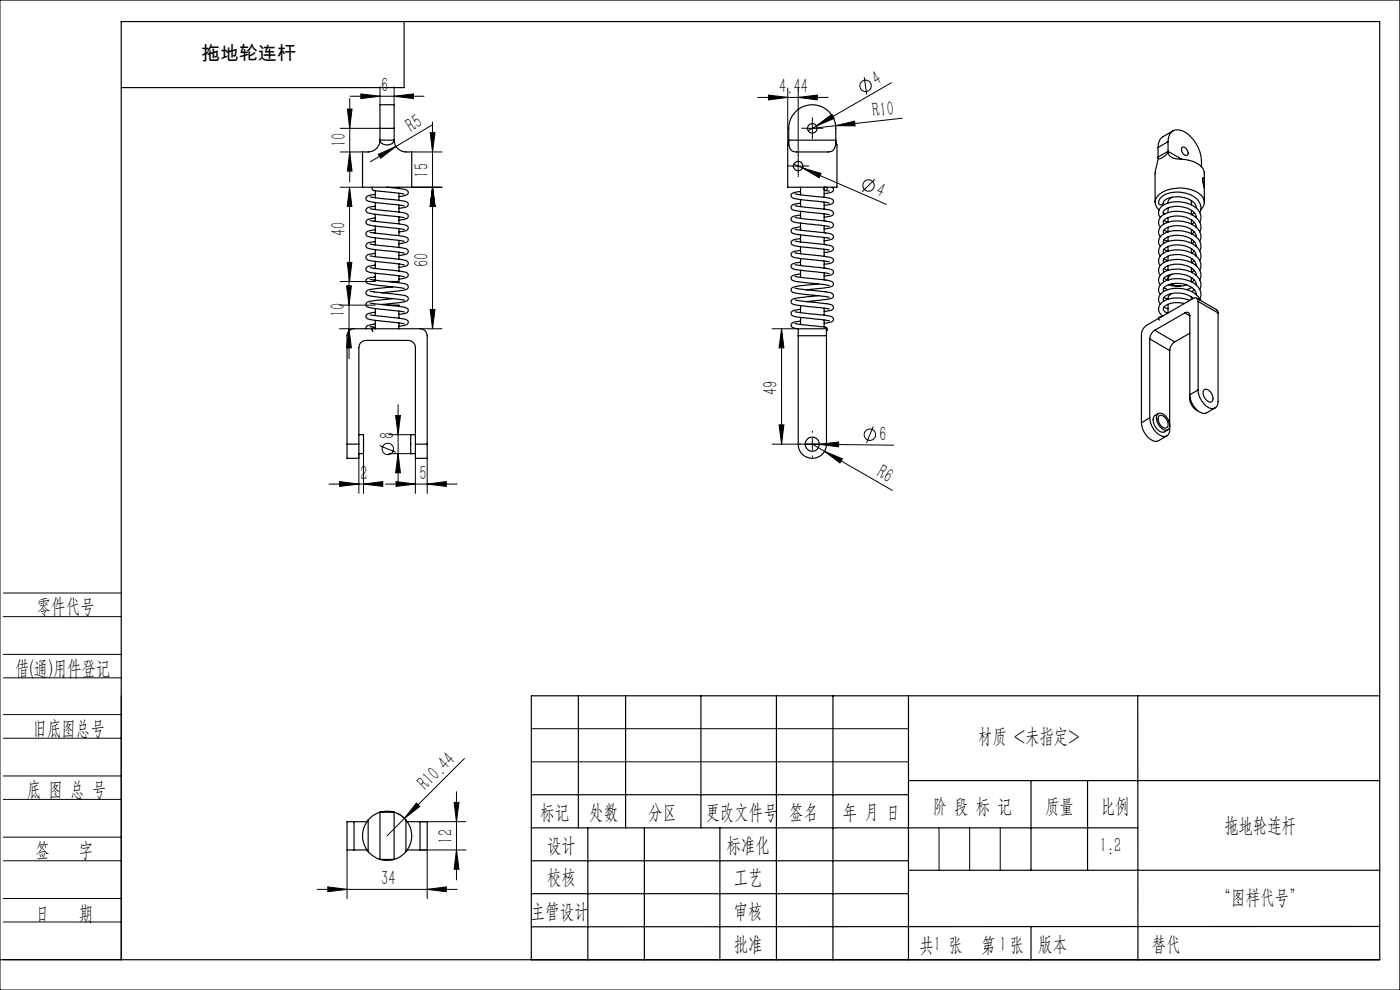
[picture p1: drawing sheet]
<svg xmlns="http://www.w3.org/2000/svg" width="297mm" height="210mm" viewBox="0 0 297 210" stroke-linecap="round" stroke-linejoin="round" font-family="sans-serif">
<g fill="none" stroke="#000" stroke-width=".21">
<path d="M0 0h297v210h-297zM76.6 19.9l4 .5-4 .5zM80.6 18.4v3.8M83.6 18.4v3.8M167.1 18.7v12.1M169.3 18.7v14.3M183.3 16.4l.6 3.7M189.1 17.6l-15.9 9.1M72.1 39.7h4.8M72.2 27.2h8.4M72.2 32.2h4.7M73.7 23.1h1l-.5 4.1z"/>
<path d="M74.2 39.7v20M74.2 39.7l.4 4.1h-.9zM74.2 20.9v17.7M74.2 32.2l.5 4.1h-1zM74.3 20.4h15.7M80.3 32.7l3.7-1.6-3.2 2.5zM83.6 20.4l4.1-.5v1zM87.3 39.7h6.5M87.3 32.2h6.5M91.3 28.1h1l-.5 4.1zM91.7 26.5l-13.1 7.8M91.8 39.7l.5 4.1h-1z"/>
<path d="M91.8 25.9v43.8M160.8 20.7h14.9M163 20.2l4.1 .5-4.1 .5zM168.1 35.2h2.5M168.4 34.8l1.9 .8M169.3 20.7l4.1-.5v1zM169.3 34v2.5M170.3 35.6l3.9 1.2-.4 .9zM170.3 35.6l17.7 7.7M171.1 27.2h2.5M172.3 26v2.5M173.2 26.7l3.3-2.5 .5 .9z"/>
<path d="M173.2 26.7l-1.8 1M177.3 26.7l4-1 .1 1zM177.3 26.7l-5 .5M185.6 38l-2.7 2.7M191.4 25.1l-14.1 1.6M72.1 59.7h7.5M73.7 55.7h.9l-.4 4zM74 58.4v17.7M72 69.7h3.1M72 64.7h7.6M73.5 60.6h1l-.5 4.1zM74 69.7l.5 4.1h-1z"/>
<path d="M89.1 69.7h4.7M91.3 65.6h1l-.5 4.1zM163.8 69.7h5.5M165.8 69.7l.5 4.1h-1zM165.8 69.7v24.5M76.1 96.2v8.5M77.1 96.2v8.5M80.5 94.5l3.5 1.4M82.4 92.2h4.7M82.4 96.2h4.7M83.9 88.2h1l-.4 4zM84.5 85.9v16.7"/>
<path d="M84.5 96.2l.4 4.1h-1zM88.1 97.2v7.5M90.6 97.2v7.5M163.8 94.2h11.5M165.3 90.1h1l-.5 4.1zM170.8 94.2l18.8 .2M172.3 94.2l2.6 1.5M172.3 93v2.5M173.8 94.3l4.1-.5v1zM174.9 95.7l3.8 1.6-.5 .9zM174.9 95.7l14.4 8.3M185.2 90.5l-1.4 3.4"/>
<path d="M69.8 102.7h9.8M72 102.2l4.1 .5-4.1 .5zM77.1 102.7l4.1-.5v1zM81.8 102.7h15.2M84 102.2l4.1 .5-4.1 .5zM90.6 102.7l4.1-.5v1zM.7 138.8h25M.7 125.8h25M.7 130.8h25M.7 143.8h25M.7 156.6h25M.7 151.6h25"/>
<path d="M25.7 147.6v56h-25.7M112.7 154.6h80M.7 169.6h25M.7 164.6h25M.7 177.6h25M84.2 172.5l1.1 .6 .8 .8M85.8 173.6l-3.7 3.7M88.3 170.3l.7 .8-3.2 2.5zM89.1 174.3h9.7M96.3 170.2h1.1l-.6 4.1zM96.8 167.9v18.7M98.5 160.9l-12.7 12.7"/>
<path d="M112.7 161.6h80M199.2 175.6v9M205.7 175.6v9M212.2 175.6v9M.7 182.6h25M.7 190.6h25M.7 195.6h25M67.3 188.7h29.7M69.5 188.1l4.1 .6-4.1 .5zM73.6 180.3v10.3M89.1 180.3h9.7M90.6 188.7l4.1-.6v1.1z"/>
<path d="M90.6 180.3v10.3M96.8 180.3l.6 4.1h-1.1zM241.4 203.6h.1"/>
<circle cx="183.6" cy="18.2" r="1.22"/>
<circle cx="184.3" cy="39.3" r="1.22"/>
<circle cx="82.3" cy="95.3" r="1.21"/>
<circle cx="184.5" cy="92.2" r="1.21"/>
</g>
<path d="M168.1 35.2h-1M169.3 34v-1M169.3 36.5v1M170.6 35.2h1M171.1 27.2h-1M172.3 26v-1M172.3 28.5v1M173.6 27.2h1M169.8 94.2h-.2M172.3 91.7v-.2M172.3 96.7v.3M174.8 94.2h.3" fill="none" stroke="#000" stroke-width=".21" stroke-dasharray="30.5 1.3 1.3 1.3"/>
<g fill="none" stroke="#000" stroke-width=".25">
<path d="M25.7 4.6h267v199h-267zM85.7 4.6v14h-60M79 39.7v.5l.3 .2 6.5 .8M80.6 29.7a2.73 2.73 0 0 1-3.4 2.5h-.3v7.5h10.4v-7.5h-.1a2.86 2.86 0 0 1-3.5-1.8l-.1-.7M80.6 29.7a1.61 1.61 0 0 0 1.5 1.1 1.61 1.61 0 0 0 1.5-1.1M80.6 27.2v-5h3v5M80.6 29.7h3M80.6 27.2h3M80.6 27.2v2.5M82.1 39.7l.7 .1a8.6 8.6 0 0 1 3.7 .7l.1 .4-.2 .4-1.8 .4M83.6 27.2v2.5M84.6 39.7v.3"/>
<path d="M167.3 29.7l.1 .7a1.67 1.67 0 0 0 2 1.8h4.7a3.4 3.4 0 0 0 2.8-.5l.3-.8 .1-1.2M167.3 29.7l-.2 1v9h10.5v-9M167.3 29.7a10 10 0 0 1 .3-4.1 5 5 0 0 1 5.6-3.3 5 5 0 0 1 4.1 4.9v2.5M167.3 29.7h10M169.8 39.7v1.6M174.8 39.7h.1M174.8 39.7a.42 .42 0 0 0 .1 .6 .42 .42 0 0 0 .5 0 .42 .42 0 0 0 .1-.6M176.5 39.7a.6 .6 0 0 1 .3 .7 .6 .6 0 0 1-.6 .4l-1.4 .3M177.3 29.7l.2 1M245 36.8v6.1M245.7 33.3l-.6 3.5M245.7 31.3v2"/>
<path d="M247.8 32.1a2.5 2.5 0 0 1-2 1.6l-.1-.4M247.8 32.1a1.96 1.96 0 0 0 2.3 1.7h.6M247.8 30a2.17 2.17 0 0 1 1-2.2 2.17 2.17 0 0 1 2.6 .2 8.1 8.1 0 0 1 3.5 7.3M247.8 30v2.1M247.8 32.1l-2.1 1.2M247.8 30l-2.1 1.3M247.8 32.1l2.9 1.7M248.8 27.8l-2.3 1.4-.6 .8-.2 1.3M250.7 33.8a5.6 5.6 0 0 1 4.5 2l.3 .7v2.2M250.8 31.3a1.09 1.09 0 0 1 1.2 1.4 .62 .62 0 0 1-.6 .3 .62 .62 0 0 1-.5-.6l-.3-.6zM255.2 37.7h.1l.2 .4v1.7l-.4-1.4zM255.5 39.8v3.1"/>
<path d="M78.5 44.3l4.3 .5a9.7 9.7 0 0 1 3.7 .7l.1 .4-.2 .4-1.8 .4M78.5 41.8l4.3 .5a9.7 9.7 0 0 1 3.7 .7l.1 .4-.2 .4-1.8 .4M78.5 46.8l4.3 .5a9.7 9.7 0 0 1 3.7 .7l.1 .4-.3 .5-1.7 .3M78.5 49.3l4.3 .5a9.7 9.7 0 0 1 3.7 .7l.1 .4-.3 .5-1.7 .3M78.5 51.8l4.3 .5a8.6 8.6 0 0 1 3.7 .7l.1 .4-.3 .5-1.7 .3M78.5 54.3l4.3 .5a8.6 8.6 0 0 1 3.7 .7l.1 .4-.3 .5-1.7 .3M78.5 56.8l4.3 .5a8.6 8.6 0 0 1 3.7 .7l.1 .4-.2 .4-1.8 .4M78.5 59.3l4.3 .5a8.6 8.6 0 0 1 3.7 .7v.6l-.5 .3-5.1 .7M79.6 41.2l-1 .2a.77 .77 0 0 0-.8 .2 .77 .77 0 0 0 0 .9 26.1 26.1 0 0 0 5.9 .9l2.1 .3M79.6 43.7l-1 .2a.77 .77 0 0 0-.8 .2 .77 .77 0 0 0 0 .9 26.1 26.1 0 0 0 5.9 .9l2.1 .3M79.6 46.2l-1 .2a.77 .77 0 0 0-.8 .2 .77 .77 0 0 0 0 .9 26.1 26.1 0 0 0 5.9 .9l2.1 .3M79.6 48.7l-1 .2a.77 .77 0 0 0-.8 .2 .77 .77 0 0 0 0 .9l.6 .3 1.3 .2 6.1 .7"/>
<path d="M79.6 51.3l-1 .1a.73 .73 0 0 0-.8 .3 .73 .73 0 0 0 .1 .9l1.8 .4 6.1 .7M79.6 53.8l-1 .1a.72 .72 0 0 0-.8 .3 .72 .72 0 0 0 .1 .9l1.4 .3 6.5 .8M79.6 56.2l-1 .2a.71 .71 0 0 0-.8 .3 .71 .71 0 0 0 .1 .9l.9 .2 7 .9M79.6 58.7l-1 .2a.77 .77 0 0 0-.8 .2 .77 .77 0 0 0 0 .9 26.1 26.1 0 0 0 5.9 .9l2.1 .3M79.6 40.5v1.4M79.6 43v1.4M79.6 45.5v1.4M79.6 48v1.5M79.6 50.4v1.6M79.6 52.9v1.6M79.6 55.4v1.6M79.6 58v1.4"/>
<path d="M84.6 58.5v1.2h-2.5M84.6 41v1.5M84.6 43.5v1.5M84.6 46v1.5M84.6 48.5v1.5M84.6 51v1.5M84.6 53.5v1.5M84.6 56v1.5M168.7 43.6l5.2 .7a4.9 4.9 0 0 1 2.8 .7 .61 .61 0 0 1-.5 .9l-1.4 .2M168.7 41.1l5.2 .7a4.9 4.9 0 0 1 2.8 .7 .61 .61 0 0 1-.5 .8l-1.4 .3M168.7 46.1l5.6 .7a3.2 3.2 0 0 1 2.4 .7 .64 .64 0 0 1-.5 .9l-1.4 .2M168.7 48.6l5.6 .7a3.2 3.2 0 0 1 2.4 .7 .6 .6 0 0 1-.5 .8l-1.4 .3"/>
<path d="M168.7 51.1l5.6 .7a3.2 3.2 0 0 1 2.4 .7 .6 .6 0 0 1-.5 .8l-1.4 .3M168.7 53.6l5.6 .7a3.5 3.5 0 0 1 2.4 .7 .61 .61 0 0 1-.5 .8l-1.4 .3M168.7 56.1l5.6 .7a3.5 3.5 0 0 1 2.4 .7 .61 .61 0 0 1-.5 .8l-1.4 .3M168.7 58.6l5.2 .7a4.9 4.9 0 0 1 2.8 .7 .61 .61 0 0 1-.5 .8l-5.1 .7M169.8 40.6l-1.4 .3a.6 .6 0 0 0-.6 .6 .6 .6 0 0 0 .6 .6l7.5 .9M169.8 43.1l-1 .2a.7 .7 0 0 0-.8 .3 .7 .7 0 0 0 .1 .8l1.1 .4 6.7 .7M169.8 45.6l-1 .2a.7 .7 0 0 0-.8 .3 .7 .7 0 0 0 .1 .8l1.1 .4 6.7 .7M169.8 48.1l-1.4 .3a.6 .6 0 0 0-.6 .5 .6 .6 0 0 0 .6 .7l7.5 .9M169.8 50.6l-1.4 .3a.6 .6 0 0 0-.6 .5 .6 .6 0 0 0 .6 .7l7.5 .9M169.8 53.1l-1.4 .3a.6 .6 0 0 0-.6 .5 .6 .6 0 0 0 .6 .7l7.5 .9M169.8 55.6l-1.4 .3a.6 .6 0 0 0-.6 .6 .6 .6 0 0 0 .6 .6l7.5 .9M169.8 58.1l-1.4 .3a.6 .6 0 0 0-.6 .6 .6 .6 0 0 0 .6 .6l7.5 .9"/>
<path d="M169.8 42.3v1.5M169.8 44.8v1.5M169.8 47.3v1.5M169.8 49.8v1.5M169.8 52.3v1.5M169.8 54.8v1.5M169.8 57.3v1.5M174.8 40.1v1.8M174.8 42.9v1.5M174.8 45.4v1.5M174.8 47.9v1.5M174.8 50.4v1.4"/>
<path d="M174.8 52.9v1.5M174.8 55.4v1.5M174.8 57.9v1.5M175.1 40.4l.8 .1M246.2 48.2a1.81 1.81 0 0 1 1-2.9 6.2 6.2 0 0 1 7.1 1.5l.2 .3a2.09 2.09 0 0 1 0 2.1M246.2 46.1a1.81 1.81 0 0 1 1-2.8 6.2 6.2 0 0 1 7.1 1.5l.2 .2a2.17 2.17 0 0 1 0 2.2M246.2 50.2a1.81 1.81 0 0 1 1-2.8 6.3 6.3 0 0 1 7.1 1.4l.2 .3a2.09 2.09 0 0 1 0 2.1M246.2 52.3a1.81 1.81 0 0 1 1-2.9 6.3 6.3 0 0 1 7.1 1.5l.2 .3a2.12 2.12 0 0 1 0 2.1M246.2 54.3a1.82 1.82 0 0 1 1-2.9 6.2 6.2 0 0 1 7.1 1.5l.2 .3a2.12 2.12 0 0 1 0 2.1M246.2 56.3a1.82 1.82 0 0 1 1-2.8 6.2 6.2 0 0 1 7.1 1.5l.2 .3a2.12 2.12 0 0 1 0 2.1M246.2 58.4a1.81 1.81 0 0 1 1-2.9 6.2 6.2 0 0 1 7.1 1.5l.2 .3a2.17 2.17 0 0 1 0 2.1M246.8 45.1a2.62 2.62 0 0 1 2.7-1.3 4.5 4.5 0 0 1 4.2 1.9l.1 .5"/>
<path d="M246.8 45.1l.1 .4M246.8 45.1l.4 .3M246.9 48.8l.9 .4M246.9 52.9l.9 .4M246.9 47.5a1.01 1.01 0 0 1 1-1.4 5.2 5.2 0 0 1 5.7 1.4l.2 .7M246.9 49.6a1.01 1.01 0 0 1 1-1.4 5.2 5.2 0 0 1 5.7 1.3l.2 .8M246.9 51.6a1.01 1.01 0 0 1 1-1.4 5.2 5.2 0 0 1 5.7 1.4l.2 .7M246.9 53.6l-.1-.1a1.28 1.28 0 0 1 1.4-1.3 5.5 5.5 0 0 1 5.3 1.2l.3 1M246.9 55.7l-.1-.4a2.68 2.68 0 0 1 2.7-1.3 4.9 4.9 0 0 1 4.1 1.6l.2 .8M246.9 57.7l-.1-.3a2.68 2.68 0 0 1 2.7-1.4 4.4 4.4 0 0 1 4.2 2l.1 .4M246.9 59.8a1.01 1.01 0 0 1 1-1.4 5.5 5.5 0 0 1 5.6 1.1l.3 1M247.8 50.3v.9l-.9-.3"/>
<path d="M247.8 54.4v.9l-.9-.4M247.8 56.4v1l-.9-.4M247.8 46.2v.9l-.9-.3M247.8 44.1v1M247.8 48.2v1M247.8 52.3v1M247.8 58.4v.9M248.6 58.2l-.6 .5-.2 .7-.9-.4M248.6 41.8l-.6 .6-.2 .7M252.7 58.8l.1 .6-.2 .3M252.7 42.5l.1 1M252.8 44.6v.9"/>
<path d="M252.8 46.7v.8M252.8 48.7v.9M252.8 50.8v.8M252.8 52.8v.9M252.8 54.8v.9M252.8 58.9v.4M252.8 54.9h.1M252.8 56.9v.8M252.8 48.7v.1M252.8 50.8h.1M252.8 52.8v.1M252.8 58.9v.1"/>
<path d="M252.8 46.7h.1M253.3 47.2l-.5 .4M253.3 49.2l-.5 .4M253.3 51.2l-.5 .5M253.3 53.3l-.5 .4M253.3 55.3l-.5 .4M253.3 57.4l-.5 .4M253.3 59.4l-.5 .4M253.3 45.1l-.4 .4M253.8 44.1a2.34 2.34 0 0 0-1.9-2 5 5 0 0 0-5 .6l-.1 .2a.52 .52 0 0 1-.4 .5 .52 .52 0 0 1-.6-.3 2.82 2.82 0 0 1 2.8-2.3 5.5 5.5 0 0 1 5.9 2.2 2.17 2.17 0 0 1 0 2.1M253.8 48.1l-.1 .1M253.8 50.2h-.1"/>
<path d="M253.8 52.2h-.1M253.8 54.2l-.1 .1M253.8 56.3h-.1M253.8 58.3l-.1 .1M253.8 46.1h-.1M254.7 44.5a2.13 2.13 0 0 0-.6-3.7 7.7 7.7 0 0 0-8.4 .6 2.03 2.03 0 0 0 .2 3.1M78.5 61.8l4.3 .5a9.7 9.7 0 0 1 3.7 .7v.6l-.5 .4-5.1 .6M78.5 64.3l4.3 .5a9.7 9.7 0 0 1 3.7 .7l.1 .4-.2 .4-1.8 .4M78.5 66.8l4.3 .5a9.7 9.7 0 0 1 3.7 .7l.1 .4-.3 .5-1.7 .3M78.5 69.3l.8 .1M78.8 69.7h-3.7a1.45 1.45 0 0 0-1.5 1.5v23M79.1 69.7h10a1.51 1.51 0 0 1 1.5 1.5v23"/>
<path d="M79.6 66.2l-1 .2a.77 .77 0 0 0-.8 .2 .77 .77 0 0 0 0 .9l.6 .3 1.3 .2 6.1 .7M79.6 68.7l-1.7 .4-.3 .6M79.6 68v1.7a.35 .35 0 0 0-.4-.3 .35 .35 0 0 0-.2 .5l.1 .4M79.6 65.5v1.4M82.1 64.7h2.5v.3M83.4 60.8l-4.8 .6a.77 .77 0 0 0-.8 .2 .77 .77 0 0 0 0 .9 26.1 26.1 0 0 0 5.9 .9l2.1 .3M83.4 63.4l-4.8 .5a.77 .77 0 0 0-.8 .2 .77 .77 0 0 0 0 .9 26.1 26.1 0 0 0 5.9 .9l2.1 .3M84.6 66v1.5M84.6 68.5v1.2M168.7 61.1l5.2 .7a4.9 4.9 0 0 1 2.8 .7 .61 .61 0 0 1-.5 .9l-5.1 .6M168.7 63.6l5.2 .7a5.9 5.9 0 0 1 2.8 .6v.1a.61 .61 0 0 1-.5 .9l-1.4 .2M168.7 66.1l5.6 .7a3.2 3.2 0 0 1 2.4 .7 .6 .6 0 0 1-.5 .8l-1.4 .3"/>
<path d="M168.7 68.6l6.5 .8 .3 .5-.2 .4M169.3 71.2v23a3 3 0 0 0 3 3 3 3 0 0 0 3-3v-23M169.3 71.2v-1.5h6v1.5M169.3 71.2h6M169.8 65.6l-1 .2a.7 .7 0 0 0-.8 .3 .7 .7 0 0 0 .1 .8l1.1 .4 6.7 .7M169.8 68.1l-1.4 .3a.6 .6 0 0 0-.6 .5 .6 .6 0 0 0 .6 .7l.9 .2M169.8 64.8v1.5M169.8 67.3v1.5M173.6 60.2l-1.6 .2a11.1 11.1 0 0 0-4 .7 .53 .53 0 0 0 .1 .8l1.1 .4 6.7 .7M173.6 62.7l-1.6 .2a11.1 11.1 0 0 0-4 .7 .52 .52 0 0 0 .1 .8l1.1 .4 6.7 .7M174.8 65.4v1.5M174.8 67.9v1.4"/>
<path d="M243.9 71.9v16.7M243.9 71.9l4.2 2.5M245 70.1a2.49 2.49 0 0 0-1.1 1.8M245 70.1l4.2 2.4M245.7 67.5l-2.5 1.5a2.49 2.49 0 0 0-1.1 1.9v18.8M245.8 67.5l.2 .4M246.2 60.4a1.81 1.81 0 0 1 1-2.8 6.2 6.2 0 0 1 7.1 1.4l.2 .3a2.17 2.17 0 0 1 0 2.1M246.2 62.5a1.81 1.81 0 0 1 1-2.9 6.2 6.2 0 0 1 7.1 1.5l.2 .3a2.17 2.17 0 0 1 0 2.1M246.5 67.2h-.4l-.3 .3M246.9 61.1l.9 .3M246.9 63.1l.9 .4M246.9 65.1l.9 .4"/>
<path d="M246.9 61.8a1.01 1.01 0 0 1 1-1.4 5.2 5.2 0 0 1 5.7 1.4l.2 .7M247.8 64.5v1.9M247.9 60.4l1.5 .3h1.1M247.9 62.5h.3M248.1 74.4v16.7a1.31 1.31 0 0 1-.7 1.4 1.31 1.31 0 0 1-1.5-.3 4.7 4.7 0 0 1-2-3.6M248.5 60.2a3.7 3.7 0 0 0 3.2 .2M248.6 62.3l-.7 .6-.1 .6M249.2 72.5a2.33 2.33 0 0 0-1.1 1.9M251.2 64.4a4.3 4.3 0 0 0-4.4 .9l.2 .7 .7 .5M251.4 66.4a.65 .65 0 0 1 .7-.1 .65 .65 0 0 1 .3 .7M251.4 66.4l-6.4 3.7M251.4 66.4l1 .6"/>
<path d="M252.4 63.7a5.9 5.9 0 0 0-6.1 .7 1.66 1.66 0 0 0 .4 2.6M252.4 67v16.7M252.4 70.7l-3.2 1.8M252.7 62.9l.1 .6M252.8 61l-1.1 .4M252.8 63l-.1 .1M253.1 63.3a.65 .65 0 0 1 .8 0 .65 .65 0 0 1 .3 .7M253.1 63.3l-7.1 4.1M253.2 63.3a5.1 5.1 0 0 0-6.3-.2l-.1 .4 .1 .3M253.3 61.4l-.5 .5M253.8 60.4h-.1M253.8 62.4l-.1 .1"/>
<path d="M253.9 63.2l4.2 2.5 .2 .3 .1 .4M254.2 64v18.7M254.2 64l4.2 2.4M254.6 63.7a4.8 4.8 0 0 0-4.6-2.5 4 4 0 0 0-4.1 1.8 1.5 1.5 0 0 0 .3 1.5M258.4 66.4v18.8a1.33 1.33 0 0 1-.7 1.4 1.33 1.33 0 0 1-1.6-.3 4.8 4.8 0 0 1-1.9-3.6M73.6 94.2v3h2.5v-3M73.6 94.2h2.5M76.1 94.2v-20.5a1.51 1.51 0 0 1 1.5-1.5h9a1.57 1.57 0 0 1 1.5 1.5v20.5M76.1 92.2h1v4h-1M88.1 94.2v3h2.5v-3M88.1 92.2h-1v4h1M88.1 94.2h2.5"/>
<path d="M242.1 89.7a4.4 4.4 0 0 0 2.9 3.9l.8-.1 1.7-1M243.9 88.6l-1.8 1.1M245.7 87.8a1.88 1.88 0 0 1 2.2 1.3 1.61 1.61 0 0 1-.2 2.1 2.07 2.07 0 0 1-2.3-2v-.8zM245.7 87.7l-.7 .4a2.17 2.17 0 0 0 .6 3l.5 .4 .5 .2 .5-.1 .7-.4M245.9 88.2a1.19 1.19 0 0 1 1.5 .8 1.19 1.19 0 0 1-.1 1.8 1.93 1.93 0 0 1-1.4-2.6zM252.4 83.7a4.3 4.3 0 0 0 2.9 4h.5l2-1.2M252.4 84.2a2.79 2.79 0 0 0 1.7 2.9M254.2 82.7l-1.8 1M255.4 82.7a1.5 1.5 0 0 1 1.9 1.6 .74 .74 0 0 1-.3 1 .74 .74 0 0 1-1-.4 1.75 1.75 0 0 1-.6-2.2zM122.7 147.6v28M132.7 147.6v28M148.7 147.6v28"/>
<path d="M164.7 147.6v56M176.7 147.6v56M192.7 147.6v56M241.4 147.6v56M292.7 147.6h-180v56M75.1 174.3h-1.5v6h1.5M75.1 174.3v6M75.1 174.3h2.8M78.1 173.9a5.3 5.3 0 0 0 0 6.7M78.1 173.9v6.7M80.6 172.3v10M80.6 172.3h-.1a5.3 5.3 0 0 0-2.4 1.6"/>
<path d="M80.6 172.3a5.3 5.3 0 0 1 3 0M80.6 172.3h3M83.6 172.3v10M83.6 172.3h.1a5.2 5.2 0 0 1 2.4 1.6M86.1 173.9a5.2 5.2 0 0 1 0 6.7M86.1 173.9v6.7M86.4 174.3h2.7M89.1 174.3h1.5v6h-1.5M89.1 174.3v6M112.7 175.6h128.7M112.7 168.6h80M124.7 175.6v28"/>
<path d="M136.7 175.6v28M152.7 175.6v28M192.7 165.6h100M218.7 165.6v19M230.7 165.6v19M75.1 180.3h2.8M78.1 180.6l.1 .2a5 5 0 0 0 2.4 1.5M80.6 182.3a5.2 5.2 0 0 0 3 0M80.6 182.3h3M86.1 180.6a5.1 5.1 0 0 1-2.5 1.7M86.4 180.3h2.7M112.7 182.6h80"/>
<path d="M112.7 189.6h80M192.7 184.6h100M218.7 196.6v7M292.7 196.5l-180 .1"/>
<circle cx="169.3" cy="35.2" r="1"/>
<circle cx="172.3" cy="27.2" r="1.01"/>
<circle cx="172.3" cy="94.2" r="1.51"/>
</g>
<g fill="#000">
<path d="M80.3 32.7l3.7-1.6-3.2 2.5zM170.3 35.6l3.9 1.2-.4 .9zM173.2 26.7l3.3-2.5 .5 .9zM177.3 26.7l4-1 .1 1zM173.8 94.3l4.1-.5v1zM174.9 95.7l3.8 1.6-.5 .9zM88.3 170.3l.7 .8-3.2 2.5z"/>
<path d="M73.7 23.1h1l-.5 4.1zM74.2 32.2l.5 4.1h-1zM74.2 39.7l.4 4.1h-.9zM73.7 55.7h.9l-.4 4zM73.5 60.6h1l-.5 4.1zM74 69.7l.5 4.1h-1zM83.9 88.2h1l-.4 4zM84.5 96.2l.4 4.1h-1zM96.3 170.2h1.1l-.6 4.1zM96.8 180.3l.6 4.1h-1.1z"/>
<path d="M83.6 20.4l4.1-.5v1zM76.6 19.9l4 .5-4 .5zM169.3 20.7l4.1-.5v1zM163 20.2l4.1 .5-4.1 .5z"/>
<path d="M91.8 39.7l.5 4.1h-1zM91.3 28.1h1l-.5 4.1zM91.3 65.6h1l-.5 4.1zM91.8 39.7l.5 4.1h-1z"/>
<path d="M165.3 90.1h1l-.5 4.1zM165.8 69.7l.5 4.1h-1z"/>
<path d="M84 102.2l4.1 .5-4.1 .5zM90.6 102.7l4.1-.5v1zM72 102.2l4.1 .5-4.1 .5zM77.1 102.7l4.1-.5v1zM69.5 188.1l4.1 .6-4.1 .5zM90.6 188.7l4.1-.6v1.1z"/>
</g>
<g font-size="4.4">
<text x="80.9" y="19.5">6</text>
<text x="165.3" y="19.8">4.44</text>
<text x="186" y="18.3" transform="rotate(-30 186 18.3)">4</text>
<text x="87.3" y="28.2" transform="rotate(-33 87.3 28.2)">R5</text>
<text x="185.3" y="24.9" transform="rotate(-6 185.3 24.9)">R10</text>
<text x="73.3" y="31.3" transform="rotate(-90 73.3 31.3)">10</text>
<text x="90.9" y="37.7" transform="rotate(-90 90.9 37.7)">15</text>
<text x="185.6" y="41.3" transform="rotate(23 185.6 41.3)">4</text>
<text x="73.3" y="50.2" transform="rotate(-90 73.3 50.2)">40</text>
<text x="90.9" y="56.6" transform="rotate(-90 90.9 56.6)">60</text>
<text x="73.2" y="67.3" transform="rotate(-90 73.2 67.3)">10</text>
<text x="164.9" y="83.8" transform="rotate(-90 164.9 83.8)">49</text>
<text x="83.6" y="93.2" transform="rotate(-90 83.6 93.2)">8</text>
<text x="186.5" y="93.5" transform="rotate(1 186.5 93.5)">6</text>
<text x="76.5" y="101.8">2</text>
<text x="89" y="101.8">5</text>
<text x="185.8" y="101" transform="rotate(30 185.8 101)">R6</text>
<text x="7.8" y="130.1">零件代号</text>
<text x="3.2" y="143.2">借(通)用件登记</text>
<text x="6.9" y="155.8">旧底图总号</text>
<text x="207.5" y="157.6">材质 &lt;未指定&gt;</text>
<text x="90.3" y="167.9" transform="rotate(-45 90.3 167.9)">R10.44</text>
<text x="5.7" y="168.9">底 图 总 号</text>
<text x="114.6" y="173.8">标记</text>
<text x="125" y="173.8">处数</text>
<text x="137.5" y="173.8">分区</text>
<text x="149.6" y="173.8">更改文件号</text>
<text x="167.4" y="173.8">签名</text>
<text x="178.8" y="173.8">年 月 日</text>
<text x="197.9" y="172.4">阶 段 标 记</text>
<text x="221.7" y="172.4">质量</text>
<text x="233.5" y="172.4">比例</text>
<text x="96" y="178.9" transform="rotate(-90 96 178.9)">12</text>
<text x="259.7" y="176.4">拖地轮连杆</text>
<text x="7.5" y="181.9">签</text>
<text x="16.7" y="181.9">字</text>
<text x="116.1" y="180.7">设计</text>
<text x="154.1" y="180.7">标准化</text>
<text x="233.3" y="180.7">1:2</text>
<text x="80.9" y="187.7">34</text>
<text x="116.1" y="187.5">校核</text>
<text x="155.7" y="187.6">工艺</text>
<text x="258.2" y="191.7">“图样代号”</text>
<text x="7.5" y="195.2">日</text>
<text x="16.7" y="195.2">期</text>
<text x="112.6" y="194.8">主管设计</text>
<text x="155.7" y="194.8">审核</text>
<text x="155.7" y="201.7">批准</text>
<text x="195.1" y="201.9">共 张</text>
<text x="198.1" y="201.7">1</text>
<text x="208.1" y="201.9">第 张</text>
<text x="212" y="201.7">1</text>
<text x="220.3" y="201.7">版本</text>
<text x="244.4" y="201.7">替代</text>
</g>
<text font-size="4.1" x="42.7" y="12.7">拖地轮连杆</text>
</svg>
